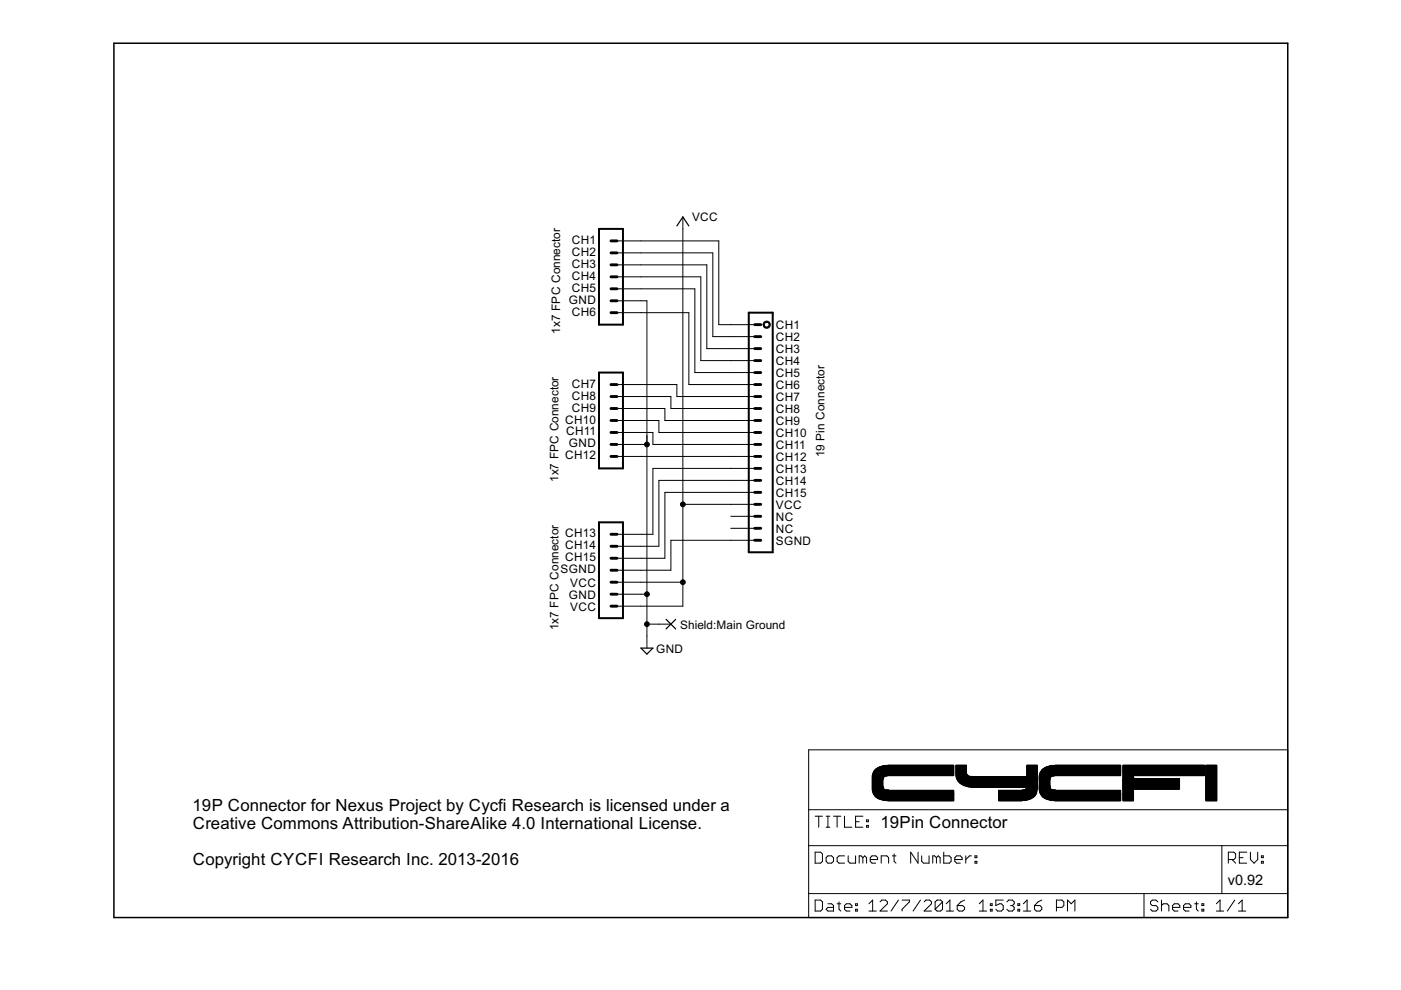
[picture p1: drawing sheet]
<svg xmlns="http://www.w3.org/2000/svg" width="297mm" height="210mm" viewBox="0 0 297 210" stroke-linecap="round" stroke-linejoin="round" font-family="sans-serif">
<g fill="#000" stroke="#000" stroke-width=".21">
<path d="M184.9 167.6h17.3zM184.9 167.4l2.7 .1zM184.9 167.2l2.5 .1zM184.9 167.2l2.4 .1zM184.9 167.1l2.4 .1zM184.9 167l2.4 .1zM184.9 166.9l2.4 .1zM184.9 166.9h2.4zM184.9 166.8l2.4 .1zM184.9 166.7l2.4 .1zM184.9 166.6l2.3 .1zM184.9 166.6h2.3z"/>
<path d="M184.9 166.5l2.3 .1zM184.9 166.4l2.3 .1zM184.9 166.3l2.3 .1zM184.9 166.2l2.3 .1zM184.9 166.2h2.3zM184.9 166.1l2.3 .1zM184.9 166l2.3 .1zM184.9 165.9l2.3 .1zM184.9 165.9h2.3zM184.9 165.8l2.3 .1zM184.9 165.7l2.3 .1zM184.9 165.6l2.3 .1z"/>
<path d="M184.9 165.5l2.3 .1zM184.9 165.5h2.3zM184.9 165.4l2.3 .1zM184.9 165.3l2.3 .1zM184.9 165.2l2.4 .1zM184.9 165.2h2.4zM184.9 165.1l2.4 .1zM184.9 165l2.4 .1zM184.9 164.9l2.4 .1zM184.9 164.8l2.4 .1zM184.9 164.8h2.4zM184.9 164.7l2.5 .1z"/>
<path d="M184.9 164.5l2.7 .1zM184.9 164.5h3.2zM184.9 164.4l17.3 .1zM185 167.5l3.4 .1zM185 167.3l2.5 .1zM185 164.6l2.5 .1zM185 167.9l17.2 .1zM185 167.8l17.2 .1zM185 167.7l17.2 .1zM185 167.6l17.2 .1zM185 164.3l17.2 .1zM185 164.2l17.2 .1z"/>
<path d="M185 164.1l17.2 .1zM185 164.1h17.2zM185.1 168.1l17.1 .1zM185.1 168l17.1 .1zM185.1 167.9l17.1 .1zM185.1 164l17.1 .1zM185.1 163.9l17.1 .1zM185.1 163.8l17.1 .1zM185.2 168.3h17zM185.2 168.2l17 .1zM185.2 163.8l17 .1zM185.2 163.7l17 .1z"/>
<path d="M185.3 168.4l16.9 .1zM185.3 168.3l16.9 .1zM185.3 163.6l16.9 .1zM185.3 163.5l16.9 .1zM185.3 168.5l16.9 .1zM185.3 163.4l16.9 .1zM185.4 168.6l16.8 .1zM185.4 163.4l16.8 .1zM185.4 163.3l16.8 .1zM185.5 168.7l16.7 .1zM185.5 163.2l16.7 .1zM185.6 168.8l16.6 .1z"/>
<path d="M185.6 163.2h16.6zM185.6 168.9l16.6 .1zM185.6 163.1l16.6 .1zM185.7 169h16.5zM185.7 163l16.5 .1zM185.8 169l16.4 .1zM185.9 162.9l16.3 .1zM185.9 169.1l16.3 .1zM185.9 162.8l16.3 .1zM186 169.2l16.2 .1zM186.1 162.8h16.1zM186.2 169.3l16 .1z"/>
<path d="M186.2 162.7l16 .1zM186.3 169.3l15.9 .1zM186.4 162.6l15.8 .1zM186.6 169.4l15.6 .1zM186.6 162.5l15.6 .1zM186.8 169.5l15.4 .1zM186.8 162.5h15.4zM187.1 169.6l15.1 .1zM187.1 162.4l15.1 .1zM187.5 169.7h14.7zM187.6 162.3l14.6 .1zM188.2 169.7l14 .1z"/>
<path d="M188.3 162.2l13.9 .1zM202.7 164.5l2.8 .1zM202.7 164.5h2.6zM202.7 164.3l2.5 .1zM202.7 164.2l2.4 .1zM202.7 164.1l2.3 .1zM202.7 164.1h2.3zM202.7 164l2.2 .1zM202.7 163.9l2.2 .1zM202.7 163.8l2.2 .1zM202.7 163.7l2.2 .1zM202.7 163.6l2.2 .1z"/>
<path d="M202.7 163.5l2.2 .1zM202.7 163.4l2.2 .1zM202.7 163.3l2.2 .1zM202.7 163.2l2.2 .1zM202.7 163.2h2.2zM202.7 163.1l2.2 .1zM202.7 163l2.2 .1zM202.7 162.9l2.2 .1zM202.7 162.8l2.2 .1zM202.7 162.8h2.2zM202.7 162.7l2.2 .1zM202.7 162.6l2.2 .1z"/>
<path d="M202.7 162.5l2.2 .1zM202.7 162.5h2.2zM202.7 162.4l2.2 .1zM202.7 162.3l2.2 .1zM202.7 162.2l2.2 .1zM202.7 164.4l2.5 .1zM202.7 164.6l3.5 .1zM202.8 164.8l17.1 .1zM202.8 164.8h17.1zM202.8 164.7l17.1 .1zM202.8 165.1l17.1 .1zM202.8 165l17.1 .1z"/>
<path d="M202.8 164.9l17.1 .1zM202.9 165.2l17.1 .1zM202.9 165.2h17.1zM203 165.4l17 .1zM203 165.3l17 .1zM203.1 165.5h16.8zM203.1 165.6l16.8 .1zM203.1 165.5l16.8 .1zM203.2 165.7l16.7 .1zM203.3 165.8l16.6 .1zM203.4 165.9h16.6zM203.5 165.9l16.5 .1z"/>
<path d="M203.5 166l16.4 .1zM203.7 166.1l16.2 .1zM203.8 166.2h16.1zM203.8 166.2l16.2 .1zM204 166.3l15.9 .1zM204.2 166.4l15.7 .1zM204.3 166.5l15.7 .1zM204.5 166.6h15.4zM204.8 166.6l15.2 .1zM205 166.7l14.9 .1zM205.4 166.8l14.5 .1zM205.9 166.9h14z"/>
<path d="M211.7 169.7l5 .1zM211.7 169.7h5.7zM211.7 169.6l6.1 .1zM211.7 169.5l6.4 .1zM211.7 169.4l6.6 .1zM211.7 169.3l7 .1zM211.7 169l7.3 .1zM211.7 169h7.5zM211.7 168.6l7.8 .1zM211.7 168.5l7.9 .1zM211.7 168.4l7.9 .1zM211.7 168.3l7.9 .1z"/>
<path d="M211.7 167.7l8.2 .1zM211.7 167.6l8.2 .1zM211.7 167.6h8.2zM211.8 169.3l6.7 .1zM211.8 169.2l7 .1zM211.8 169.1l7.1 .1zM211.8 168.9l7.4 .1zM211.8 168.8l7.5 .1zM211.8 168.7l7.6 .1zM211.8 168.3h7.9zM211.8 168.2l7.9 .1zM211.8 168.1l7.9 .1z"/>
<path d="M211.8 168l8 .1zM211.8 167.9l8 .1zM211.8 167.8l8 .1zM216.7 167.5l3.2 .1zM217.2 167.4l2.7 .1zM217.5 167.3l2.4 .1zM217.6 167.2l2.3 .1zM217.6 167.2l2.4 .1zM217.6 167.1l2.4 .1zM217.6 167l2.4 .1zM217.6 166.9l2.4 .1zM217.6 164.6l2.3 .1z"/>
<path d="M217.7 164.5l2.2 .1zM217.7 164.5h2.2zM217.7 164.4l2.2 .1zM217.7 164.3l2.2 .1zM217.7 164.2l2.2 .1zM217.7 164.1l2.2 .1zM217.7 164.1h2.2zM217.7 164l2.2 .1zM217.7 163.9l2.2 .1zM217.7 163.8l2.2 .1zM217.7 163.7l2.2 .1zM217.7 163.6l2.2 .1z"/>
<path d="M217.7 163.5l2.2 .1zM217.7 163.4l2.2 .1zM217.7 163.3l2.2 .1zM217.7 163.2l2.2 .1zM217.7 163.2h2.2zM217.7 163.1l2.2 .1zM217.7 163l2.2 .1zM217.7 162.9l2.2 .1zM217.7 162.8l2.2 .1zM217.7 162.8h2.2zM217.7 162.7l2.2 .1zM217.7 162.6l2.2 .1z"/>
<path d="M217.7 162.5l2.2 .1zM217.7 162.5h2.2zM217.7 162.4l2.2 .1zM217.7 162.3l2.2 .1zM217.7 162.2l2.2 .1zM220.3 167.2l2.5 .1zM220.3 167.2l2.4 .1zM220.3 167.1l2.4 .1zM220.3 167l2.4 .1zM220.3 166.9l2.4 .1zM220.3 166.9h2.4zM220.3 166.8l2.4 .1z"/>
<path d="M220.3 166.7l2.4 .1zM220.3 166.6l2.4 .1zM220.3 166.6h2.4zM220.3 165.2l2.4 .1zM220.3 165.2h2.4zM220.3 165.1l2.4 .1zM220.3 165l2.4 .1zM220.3 164.9l2.4 .1zM220.3 164.8l2.4 .1zM220.3 164.8h2.4zM220.3 164.7l2.5 .1zM220.3 167.6h17.3z"/>
<path d="M220.3 167.5l3.5 .1zM220.3 167.4l2.8 .1zM220.3 167.3l2.6 .1zM220.3 166.5l2.3 .1zM220.3 166.4l2.3 .1zM220.3 166.3l2.3 .1zM220.3 166.2l2.3 .1zM220.3 166.2h2.3zM220.3 166.1l2.3 .1zM220.3 166l2.3 .1zM220.3 165.9l2.3 .1zM220.3 165.9h2.3z"/>
<path d="M220.3 165.8l2.3 .1zM220.3 165.7l2.3 .1zM220.3 165.6l2.3 .1zM220.3 165.5l2.3 .1zM220.3 165.5h2.3zM220.3 165.4l2.3 .1zM220.3 165.3l2.3 .1zM220.3 164.6l2.6 .1zM220.3 164.5l2.8 .1zM220.3 164.5h3.2zM220.3 164.4l17.3 .1zM220.4 167.9l17.2 .1z"/>
<path d="M220.4 167.8l17.2 .1zM220.4 167.7l17.2 .1zM220.4 167.6l17.2 .1zM220.4 164.3l17.2 .1zM220.4 164.2l17.2 .1zM220.4 164.1l17.2 .1zM220.4 164.1h17.2zM220.5 168.1l17.1 .1zM220.5 168l17.1 .1zM220.5 167.9l17.1 .1zM220.5 164l17.1 .1zM220.5 163.9l17.1 .1z"/>
<path d="M220.5 163.8l17.1 .1zM220.6 168.3h17zM220.6 168.2l17 .1zM220.6 163.8l17 .1zM220.6 163.7l17 .1zM220.6 168.4l17 .1zM220.6 168.3l17 .1zM220.6 163.6l17 .1zM220.6 163.5l17 .1zM220.7 168.5l16.9 .1zM220.7 163.4l16.9 .1zM220.8 168.6l16.8 .1z"/>
<path d="M220.8 163.4l16.8 .1zM220.8 163.3l16.8 .1zM220.9 168.7l16.7 .1zM220.9 163.2l16.7 .1zM221 168.8l16.6 .1zM221 163.2h16.6zM221 168.9l16.6 .1zM221 163.1l16.6 .1zM221.1 169h16.5zM221.1 163l16.5 .1zM221.2 169l16.4 .1zM221.3 162.9l16.3 .1z"/>
<path d="M221.3 169.1l16.3 .1zM221.3 162.8l16.3 .1zM221.4 169.2l16.2 .1zM221.5 162.8h16.1zM221.6 169.3l16 .1zM221.6 162.7l16 .1zM221.7 169.3l15.9 .1zM221.8 162.6l15.8 .1zM222 169.4l15.6 .1zM222 162.5l15.6 .1zM222.2 169.5l15.4 .1zM222.2 162.5h15.4z"/>
<path d="M222.5 169.6l15.1 .1zM222.5 162.4l15.1 .1zM222.9 169.7h14.7zM223 162.3l14.6 .1zM223.6 169.7l14 .1zM223.7 162.2l13.9 .1zM238.1 167.2l12 .1zM238.1 167.1l12 .1zM238.1 167l12 .1zM238.1 166.9l12 .1zM238.1 166.9h12zM238.1 166.8l12 .1z"/>
<path d="M238.1 166.7l12 .1zM238.1 166.6l12 .1zM238.1 166.6h12zM238.1 166.5l12 .1zM238.1 166.4l12 .1zM238.1 166.3l12 .1zM238.1 166.2l12 .1zM238.1 166.2h12zM238.1 166.1l12 .1zM238.1 166l12 .1zM238.1 165.9l12 .1zM238.1 165.9h12z"/>
<path d="M238.1 165.8l12 .1zM238.1 165.7l12 .1zM238.1 165.6l12 .1zM238.1 165.5l12 .1zM238.1 165.5h12zM238.1 165.4l12 .1zM238.1 165.3l12 .1zM238.1 165.2l12 .1zM238.1 165.2h12zM238.1 165.1l12 .1zM238.1 169.7l2.2 .1zM238.1 169.7h2.2z"/>
<path d="M238.1 169.6l2.2 .1zM238.1 169.5l2.2 .1zM238.1 169.4l2.2 .1zM238.1 169.3l2.2 .1zM238.1 169.2l2.2 .1zM238.1 169.1l2.2 .1zM238.1 169l2.2 .1zM238.1 169h2.2zM238.1 168.9l2.2 .1zM238.1 168.8l2.2 .1zM238.1 168.7l2.2 .1zM238.1 168.6l2.2 .1z"/>
<path d="M238.1 168.5l2.2 .1zM238.1 168.4l2.2 .1zM238.1 168.3l2.2 .1zM238.1 168.3h2.2zM238.1 168.2l2.2 .1zM238.1 168.1l2.2 .1zM238.1 168l2.2 .1zM238.1 167.9l2.2 .1zM238.1 167.8l2.2 .1zM238.1 167.7l2.2 .1zM238.1 167.6l2.2 .1zM238.1 167.6h2.2z"/>
<path d="M238.1 167.5l2.2 .1zM238.1 167.4l2.2 .1zM238.1 167.3l2.2 .1zM238.1 165l2.5 .1zM238.1 164.9l2.2 .1zM238.1 164.8l2.2 .1zM238.1 164.8h2.2zM238.1 164.7l2.2 .1zM238.1 164.6l2.2 .1zM238.1 164.5l2.2 .1zM238.1 164.5h2.2zM238.1 164.4l17.3 .1z"/>
<path d="M238.1 164.3l17.3 .1zM238.1 164.2l17.3 .1zM238.1 164.1l17.3 .1zM238.1 164.1h17.3zM238.1 164l17.3 .1zM238.1 163.9l17.3 .1zM238.1 163.8l17.3 .1zM238.1 163.7l17.3 .1zM238.1 163.6l17.3 .1zM238.1 163.5l17.3 .1zM238.1 163.4l17.3 .1zM238.1 163.3l17.3 .1z"/>
<path d="M238.1 163.2l17.3 .1zM238.1 163.2h17.3zM238.1 163.1l17.3 .1zM238.1 163l17.3 .1zM238.1 162.9l17.3 .1zM238.1 162.8l17.3 .1zM238.1 162.8h17.3zM238.1 162.7l17.3 .1zM238.1 162.6l17.3 .1zM238.1 162.5l17.3 .1zM238.1 162.5h17.3zM238.1 162.4l17.3 .1z"/>
<path d="M238.1 162.3l17.3 .1zM238.1 162.2l17.3 .1zM255.7 169.7l2.3 .1zM255.7 169.7h2.3zM255.7 169.6l2.3 .1zM255.7 169.5l2.3 .1zM255.7 169.4l2.3 .1zM255.7 169.3l2.3 .1zM255.7 169.2l2.3 .1zM255.7 169.1l2.3 .1zM255.7 169l2.3 .1zM255.7 169h2.3z"/>
<path d="M255.7 168.9l2.3 .1zM255.7 168.8l2.3 .1zM255.7 168.7l2.3 .1zM255.7 168.6l2.3 .1zM255.7 168.5l2.3 .1zM255.7 168.4l2.3 .1zM255.7 168.3l2.3 .1zM255.7 168.3h2.3zM255.7 168.2l2.3 .1zM255.7 168.1l2.3 .1zM255.7 168l2.3 .1zM255.7 167.9l2.3 .1z"/>
<path d="M255.7 167.8l2.3 .1zM255.7 167.7l2.3 .1zM255.7 167.6l2.3 .1zM255.7 167.6h2.3zM255.7 167.5l2.3 .1zM255.7 167.4l2.3 .1zM255.7 167.3l2.3 .1zM255.7 167.2l2.3 .1zM255.7 167.1l2.3 .1zM255.7 167l2.3 .1zM255.7 166.9l2.3 .1zM255.7 166.9h2.3z"/>
<path d="M255.7 166.8l2.3 .1zM255.7 166.7l2.3 .1zM255.7 166.6l2.3 .1zM255.7 166.6h2.3zM255.7 166.5l2.3 .1zM255.7 166.4l2.3 .1zM255.7 166.3l2.3 .1zM255.7 166.2l2.3 .1zM255.7 166.2h2.3zM255.7 166.1l2.3 .1zM255.7 166l2.3 .1zM255.7 165.9l2.3 .1z"/>
<path d="M255.7 165.9h2.3zM255.7 165.8l2.3 .1zM255.7 165.7l2.3 .1zM255.7 165.6l2.3 .1zM255.7 165.5l2.3 .1zM255.7 165.5h2.3zM255.7 165.4l2.3 .1zM255.7 165.3l2.3 .1zM255.7 165.2l2.3 .1zM255.7 165.2h2.3zM255.7 165.1l2.3 .1zM255.7 165l2.3 .1z"/>
<path d="M255.7 164.9l2.3 .1zM255.7 164.8l2.3 .1zM255.7 164.8h2.3zM255.7 164.7l2.3 .1zM255.7 164.6l2.3 .1zM255.7 164.5l2.3 .1zM255.7 164.5h2.3zM255.7 164.4l2.3 .1zM255.7 164.3l2.3 .1zM255.7 164.2l2.3 .1zM255.7 164.1l2.3 .1zM255.7 164.1h2.3z"/>
<path d="M255.7 164l2.3 .1zM255.7 163.9l2.3 .1zM255.7 163.8l2.3 .1zM255.7 163.7l2.3 .1zM255.7 163.6l2.3 .1zM255.7 163.5l2.3 .1zM255.7 163.4l2.3 .1zM255.7 163.3l2.3 .1zM255.7 163.2l2.3 .1zM255.7 163.2h2.3zM255.7 163.1l2.3 .1zM255.7 163l2.3 .1z"/>
<path d="M255.7 162.9l2.3 .1zM255.7 162.8l2.3 .1zM255.7 162.8h2.3zM255.7 162.7l2.3 .1zM255.7 162.6l2.3 .1zM255.7 162.5l2.3 .1zM255.7 162.5h2.3zM255.7 162.4l2.3 .1zM255.7 162.3l2.3 .1zM255.7 162.2l2.3 .1z"/>
</g>
<path d="M127 48.5h5.1v20.3h-5.1zM127 79h5.1v20.3h-5.1zM158.7 66.3h5.1v50.8h-5.1zM127 110.7h5.1v20.4h-5.1z" fill="none" stroke="#000" stroke-width=".42"/>
<g fill="none" stroke="#000" stroke-width=".61">
<path d="M129.5 56.2h1.3M129.5 53.6h1.3M129.5 51.1h1.3M129.5 58.7h1.3M129.5 61.2h1.3M129.5 66.3h1.3M129.5 63.8h1.3M160 73.9h1.3M160 71.4h1.3M160 68.8h1.3M160 79h1.3M160 76.5h1.3"/>
<path d="M129.5 86.6h1.3M129.5 84.1h1.3M129.5 81.5h1.3M129.5 91.7h1.3M129.5 89.2h1.3M129.5 96.8h1.3M129.5 94.2h1.3M160 86.6h1.3M160 84.1h1.3M160 81.5h1.3M160 91.7h1.3M160 89.2h1.3"/>
<path d="M160 99.3h1.3M160 96.8h1.3M160 94.2h1.3M129.5 118.4h1.3M129.5 115.8h1.3M129.5 113.3h1.3M160 106.9h1.3M160 104.4h1.3M160 101.9h1.3M160 112h1.3M160 109.5h1.3M160 114.6h1.3"/>
<path d="M129.5 123.4h1.3M129.5 120.9h1.3M129.5 128.5h1.3M129.5 126h1.3"/>
</g>
<g fill="none" stroke="#000" stroke-width=".21">
<path d="M130.8 51.1h21.6v17.7h7.6M130.8 53.6h20.3v17.8h8.9M130.8 56.2h19.1v17.7h10.1M130.8 58.7h17.8v17.8h11.4M144.8 46v82.5h-14M130.8 61.2h16.5v17.8h12.7M130.8 66.3h15.2v15.2h14M130.8 63.8h6.4v73.6M130.8 81.5h12.7v2.6h16.5M130.8 84.1h11.4v2.5h17.8M130.8 86.6h10.2v2.6h19M130.8 89.2h8.9v2.5h20.3"/>
<path d="M130.8 91.7h7.6v2.5h21.6M130.8 94.2h6.4M130.8 96.8h29.2M160 99.3h-21.6v14h-7.6M144.8 106.9h15.2M154.9 109.5h5.1M154.9 112h5.1M160 101.9h-20.3v13.9h-8.9M160 104.4h-19v14h-10.2M160 114.6h-17.8v6.3h-11.4M130.8 123.4h14M130.8 126h6.4"/>
<path d="M137.2 132.3h5M171.4 159h101.6v35.5h-101.6zM171.4 179.3h101.6M171.4 171.7h101.6M172.8 173.1h1.6M173.6 173.1v2.3M175.2 173.1h.7M175.2 175.4h.7M175.5 173.1v2.3M176.7 173.1h1.6M177.5 173.1v2.3M179 173.1v2.3h1.6"/>
<path d="M181.4 174.2h.8M182.9 173.1h-1.5v2.3h1.5M183.7 175h.4v.4h-.4zM183.7 173.8h.4v.4h-.4zM259.1 179.3v10.2M171.4 189.5h101.6M172.8 180.7h1.2l.4 .4v1.5l-.4 .4h-1.2zM172.8 190.8h1.2l.4 .4v1.6l-.4 .4h-1.2zM175.2 181.8l.3-.3h.8l.4 .3v.8l-.4 .4h-.8l-.3-.4zM175.5 191.6h.8l.4 .4v1.2h-1.2l-.3-.4 .3-.4h1.2M177.5 191.6h.8M177.9 191.2v1.6l.4 .4"/>
<path d="M179 192.4h1.6v-.4l-.4-.4h-.7l-.5 .4v.8l.5 .4h.7M179 181.5h-1.1l-.4 .3v.8l.4 .4h1.1M179.8 181.5v1.1l.4 .4h1.2v-1.5M181.4 192.8h.4v.4h-.4zM181.4 191.6h.4v.4h-.4zM182.9 181.8l-.3-.3h-.4v1.5M182.9 181.8l.4-.3 .4 .3v1.2M182.9 181.8v1.2M184.2 193.2h1.6M184.2 191.6l.8-.8v2.4M184.5 182.2h1.6v-.4l-.4-.3h-.8l-.4 .3v.8l.4 .4h.8M186.6 191.2l.4-.4h.7l.5 .4v.4l-1.6 1.6h1.6"/>
<path d="M186.8 183v-1.5h1.2l.4 .3v1.2M189.2 181.5h.8M189.6 181.1v1.5l.4 .4M190.5 190.8l-1.6 2.4M191.3 190.8h1.5v.4l-1.5 1.6v.4M194.6 180.7v2.3l-1.5-2.3v2.3M195.2 190.8l-1.6 2.4M195.4 181.5v1.1l.4 .4h1.2v-1.5M195.9 191.2l.4-.4h.8l.4 .4v.4l-1.6 1.6h1.6M198.5 181.8l-.4-.3h-.3v1.5M198.5 181.8v1.2M198.5 181.8l.4-.3 .4 .3v1.2"/>
<path d="M199.8 191.2v1.6l-.4 .4h-.7l-.4-.4M199.8 191.2l-.4-.4h-.7l-.4 .4v1.6M199.8 191.2l-1.5 1.6M200.1 180.7v2.3h1.2l.4-.4v-.8l-.4-.3h-1.2M200.6 193.2h1.6M200.6 191.6l.8-.8v2.4M202.4 182.2h1.6v-.4l-.4-.3h-.8l-.4 .3v.8l.4 .4h.8M202.9 192h1.2l.4 .4v.4l-.4 .4h-.8l-.4-.4zM204.5 190.8l-.8 .4-.8 .8M204.8 181.5v1.5M206 181.5h-.5l-.7 .7M206.7 182.6h.4v.4h-.4z"/>
<path d="M206.7 181.5h.4v.3h-.4zM207.6 193.2h1.6M207.6 191.6l.8-.8v2.4M210 192.8h.4v.4h-.4zM210 191.6h.4v.4h-.4zM212.7 190.8h-1.6v1.2l.8-.4h.4l.4 .4v.8l-.4 .4h-.8l-.4-.4M213.5 191.2l.4-.4h.8l.3 .4v.4l-.3 .4M214.2 192h.5M214.7 192l.3 .4v.4l-.3 .4h-.8l-.4-.4M215.8 192.8h.4v.4h-.4zM215.8 191.6h.4v.4h-.4zM217 193.2h1.5"/>
<path d="M217 191.6l.8-.8v2.4M219.3 192h1.2l.4 .4v.4l-.4 .4h-.8l-.4-.4zM220.9 190.8l-.8 .4-.8 .8M224 192.4h1.2l.4-.4v-.8l-.4-.4h-1.2v2.4M226.3 193.2v-2.4l.8 .8 .8-.8v2.4M242.5 189.5v5M245.5 191.2l-.4-.4h-.8l-.4 .4v.4l.4 .4h.8l.4 .4v.4l-.4 .4h-.8l-.4-.4M246.3 192l.4-.4h.7l.4 .4v1.2M246.3 190.8v2.4M248.6 192.4h1.5v-.4l-.3-.4h-.8l-.4 .4v.8l.4 .4h.8M250.9 192.4h1.6v-.4l-.4-.4h-.8l-.4 .4v.8l.4 .4h.8M253.3 191.6h.8"/>
<path d="M253.7 191.2v1.6l.4 .4M254.8 192.8h.4v.4h-.4zM254.8 191.6h.4v.4h-.4zM257.9 193.2h1.5M257.9 191.6l.8-.8v2.4M260.4 182.2h1.2l.4-.4v-.7l-.4-.4h-1.2v2.3M261.2 182.2l.8 .8M261.8 190.8l-1.6 2.4M262.6 193.2h1.5M262.6 191.6l.8-.8v2.4M262.8 181.8h.7M264.3 180.7h-1.5v2.3h1.5"/>
<path d="M265.1 180.7v1.5l.8 .8 .8-.8v-1.5M267.4 182.6h.4v.4h-.4zM267.4 181.5h.4v.3h-.4z"/>
</g>
<g fill="#000" stroke="#000" stroke-width=".21">
<path d="M162 68.3a.77 .77 0 0 1 1.2 .1 .77 .77 0 0 1-.4 1.2 .77 .77 0 0 1-1-.8h.3a.51 .51 0 0 1 .7-.4 .51 .51 0 0 1 .1 .9 .51 .51 0 0 1-.8-.3v-.2h-.3z" fill-rule="evenodd"/>
<circle cx="137.2" cy="94.2" r=".51"/>
<circle cx="144.8" cy="106.9" r=".51"/>
<circle cx="137.2" cy="132.3" r=".51"/>
<circle cx="137.2" cy="126" r=".51"/>
<circle cx="144.8" cy="123.4" r=".51"/>
</g>
<path d="M143.5 47.9l1.3-1.9 1.2 1.9M135.9 137.4h2.5l-1.2 1.3zM141.2 131.3l2.1 2M143.3 131.3l-2.1 2" fill="none" stroke="#000" stroke-width=".25"/>
<path d="M24.2 9.2h248.8v185.3h-248.8z" fill="none" stroke="#000" stroke-width=".32"/>
<g font-size="4">
<text x="40.8" y="172">19P Connector for Nexus Project by Cycfi Research is licensed under a</text>
<text x="40.9" y="175.8">Creative Commons Attribution-ShareAlike 4.0 International License.</text>
<text x="186.7" y="175.5">19Pin Connector</text>
<text x="40.9" y="183.4">Copyright CYCFI Research Inc. 2013-2016</text>
</g>
<text font-size="3.4" x="260.3" y="187.6">v0.92</text>
<g font-size="2.8">
<text x="146.7" y="46.9">VCC</text>
<text x="121.2" y="51.7">CH1</text>
<text x="121.2" y="54.2">CH2</text>
<text x="121.2" y="56.8">CH3</text>
<text x="121.2" y="59.3">CH4</text>
<text x="120.6" y="64.4">GND</text>
<text x="121.2" y="61.9">CH5</text>
<text x="118.7" y="70.7" transform="rotate(-90 118.7 70.7)">1x7 FPC Connector</text>
<text x="121.2" y="66.9">CH6</text>
<text x="164.5" y="69.8">CH1</text>
<text x="164.5" y="72.3">CH2</text>
<text x="164.5" y="74.9">CH3</text>
<text x="164.5" y="77.4">CH4</text>
<text x="121.2" y="82.2">CH7</text>
<text x="164.5" y="80">CH5</text>
<text x="164.5" y="82.5">CH6</text>
<text x="119.8" y="89.8">CH10</text>
<text x="121.2" y="84.7">CH8</text>
<text x="121.2" y="87.3">CH9</text>
<text x="164.5" y="85">CH7</text>
<text x="164.5" y="87.6">CH8</text>
<text x="120" y="92.3">CH11</text>
<text x="120.6" y="94.9">GND</text>
<text x="164.5" y="90.1">CH9</text>
<text x="164.5" y="92.7">CH10</text>
<text x="164.5" y="95.2">CH11</text>
<text x="119.8" y="97.4">CH12</text>
<text x="164.5" y="97.7">CH12</text>
<text x="164.5" y="100.3">CH13</text>
<text x="174.8" y="97" transform="rotate(-90 174.8 97)">19 Pin Connector</text>
<text x="118.4" y="102.2" transform="rotate(-90 118.4 102.2)">1x7 FPC Connector</text>
<text x="164.5" y="102.8">CH14</text>
<text x="164.5" y="105.3">CH15</text>
<text x="164.5" y="107.9">VCC</text>
<text x="119.8" y="113.9">CH13</text>
<text x="164.5" y="110.4">NC</text>
<text x="164.5" y="113">NC</text>
<text x="119.8" y="116.5">CH14</text>
<text x="119.8" y="119">CH15</text>
<text x="164.5" y="115.5">SGND</text>
<text x="118.9" y="121.5">SGND</text>
<text x="120.9" y="124.4">VCC</text>
<text x="120.6" y="126.9">GND</text>
<text x="120.9" y="129.5">VCC</text>
<text x="118.4" y="133.6" transform="rotate(-90 118.4 133.6)">1x7 FPC Connector</text>
<text x="144.2" y="133.3">Shield:Main Ground</text>
<text x="139.1" y="138.6">GND</text>
</g>
</svg>
